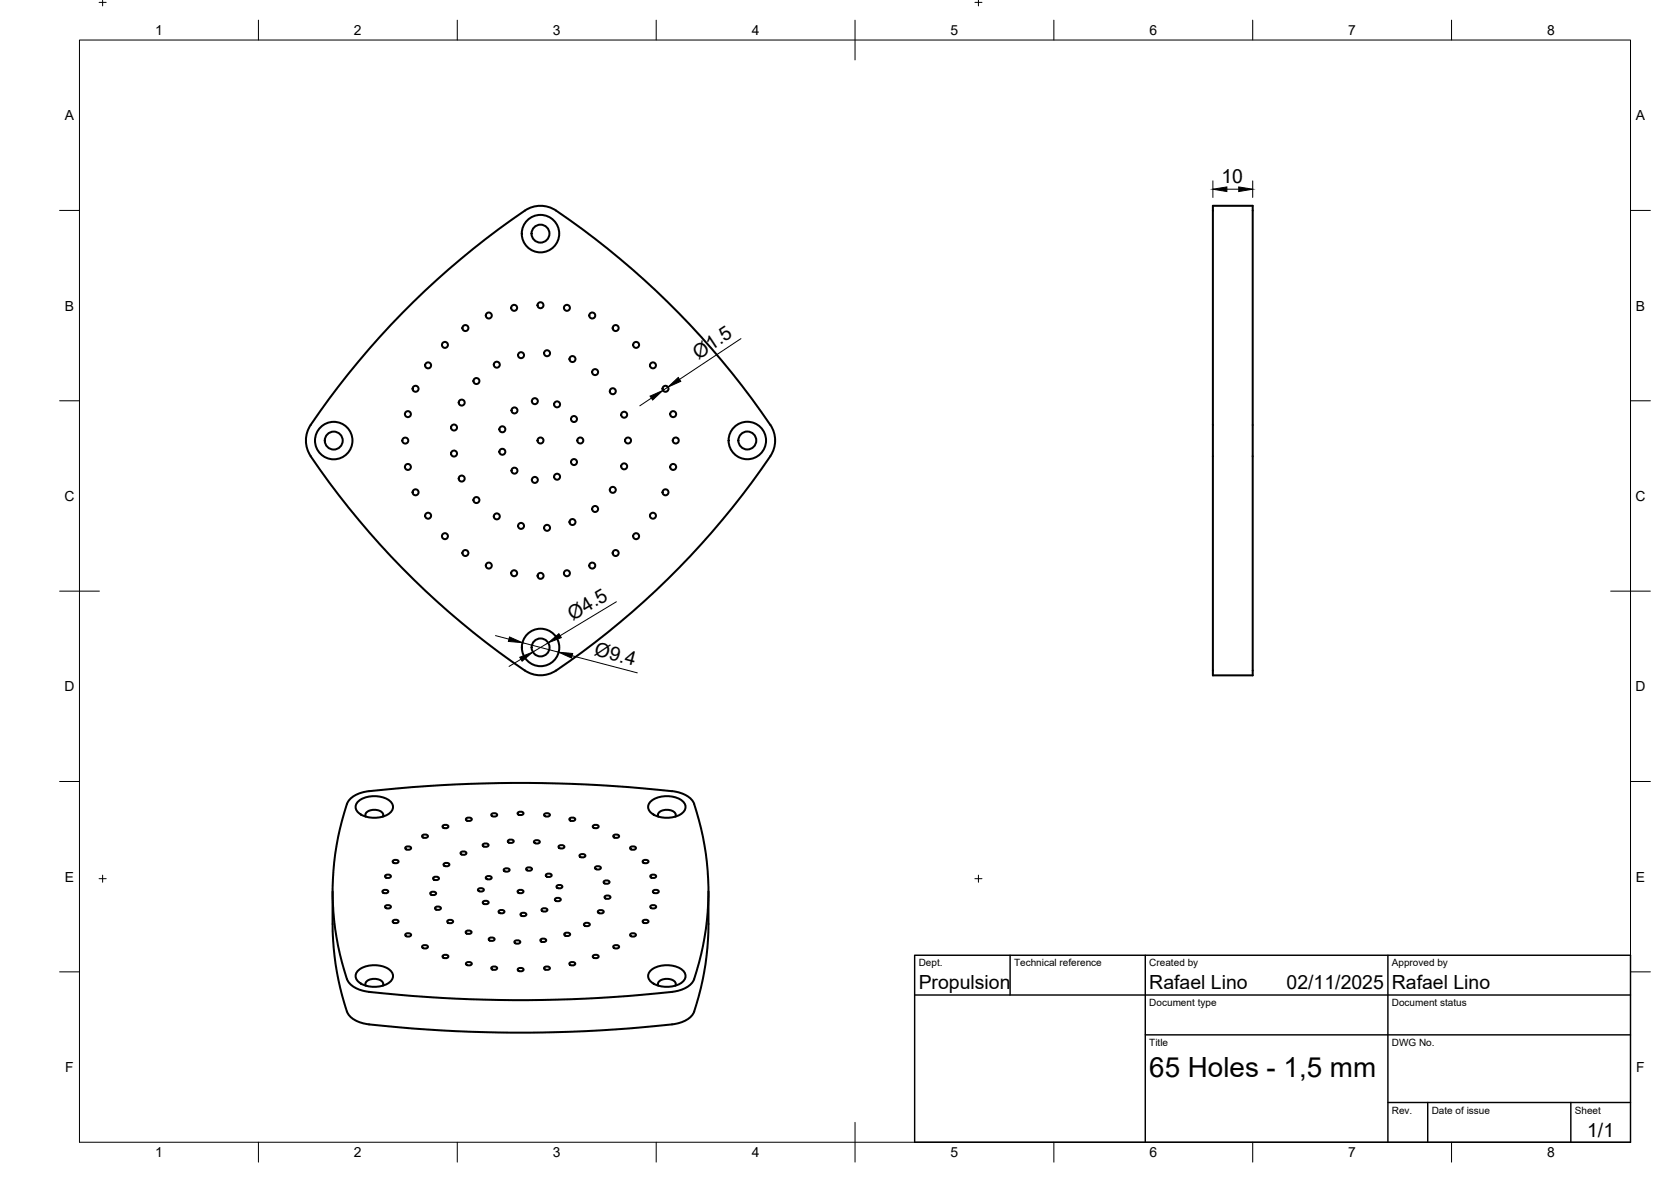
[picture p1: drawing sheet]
<svg xmlns="http://www.w3.org/2000/svg" width="420mm" height="297mm" viewBox="0 0 420 297" stroke-linecap="round" stroke-linejoin="round" font-family="sans-serif">
<!-- layer: Visible -->
<g fill="none" stroke="#000" stroke-width=".51">
<path d="M305 51.7h10v118h-10zM78.1 106.8a201.5 201.5 0 0 1 54.7-54.4 7 7 0 0 1 7 .5 203.2 203.2 0 0 1 53.9 53.9M78.1 106.8a7 7 0 0 0 0 7.8 202.3 202.3 0 0 0 53.9 53.9M193.7 106.8a7 7 0 0 1 0 7.8 202.9 202.9 0 0 1-53.9 53.9M132 168.5a7 7 0 0 0 7.8 0M87.9 200.9a7.8 7.8 0 0 1 4.9-2.1 347.2 347.2 0 0 1 77.2 .2 5.7 5.7 0 0 1 5.2 5.1 67.9 67.9 0 0 1-.9 42.5 6.9 6.9 0 0 1-5.3 2.7 345.2 345.2 0 0 1-77.2-.2 5.7 5.7 0 0 1-5.2-5.1 67.8 67.8 0 0 1 .9-42.6zM90.2 201.3a6.6 6.6 0 0 1 8.3 .5 1.98 1.98 0 0 1-1.1 2.9 6.8 6.8 0 0 1-7.6-.9 1.78 1.78 0 0 1 .4-2.5zM92 205.2a1.23 1.23 0 0 1 1.2-1.6 2.77 2.77 0 0 1 3.1 1v.6M97 219.9l.5-.1a.58 .58 0 0 1 .8 .5l-.8 .3a.58 .58 0 0 1-.7-.5zM98.9 216.2l.6-.1a.58 .58 0 0 1 .7 .5l-.7 .3a.58 .58 0 0 1-.8-.5zM102.1 212.8l.5-.1a.58 .58 0 0 1 .8 .5l-.8 .4a.58 .58 0 0 1-.7-.6zM106.3 209.8l.6-.1a.58 .58 0 0 1 .7 .5l-.7 .4a.58 .58 0 0 1-.8-.6z"/>
<path d="M111.5 207.4l.5-.1a.58 .58 0 0 1 .7 .5l-.7 .3a.58 .58 0 0 1-.7-.5zM111.7 217l.6-.2a.58 .58 0 0 1 .7 .6l-.7 .3a.58 .58 0 0 1-.8-.5zM116 214.1l.5-.1a.58 .58 0 0 1 .8 .5l-.8 .3a.58 .58 0 0 1-.7-.5zM117.4 205.6l.5-.1a.58 .58 0 0 1 .7 .5l-.7 .3a.58 .58 0 0 1-.7-.5zM121.6 212.1l.5-.2a.58 .58 0 0 1 .7 .6l-.7 .3a.58 .58 0 0 1-.7-.5zM123.7 204.5l.6-.1a.58 .58 0 0 1 .7 .5l-.7 .3a.58 .58 0 0 1-.8-.5zM126.9 218.3l.5-.1a.58 .58 0 0 1 .7 .5l-.7 .4a.58 .58 0 0 1-.7-.6zM127.9 211.1l.5-.1a.58 .58 0 0 1 .8 .5l-.8 .3a.58 .58 0 0 1-.7-.5zM130.4 204.1l.5-.1a.58 .58 0 0 1 .7 .5l-.7 .3a.58 .58 0 0 1-.7-.5zM132.5 218.1l.5-.1a.58 .58 0 0 1 .7 .5l-.7 .3a.58 .58 0 0 1-.7-.5zM134.5 211.3l.5-.2a.58 .58 0 0 1 .7 .6l-.7 .3a.58 .58 0 0 1-.7-.6zM137 204.5l.5-.1a.58 .58 0 0 1 .8 .5l-.8 .3a.58 .58 0 0 1-.7-.5z"/>
<path d="M137.4 219.7l.6-.2a.58 .58 0 0 1 .7 .6l-.7 .3a.58 .58 0 0 1-.8-.5zM140.6 212.5l.6-.1a.58 .58 0 0 1 .7 .5l-.7 .3a.58 .58 0 0 1-.8-.5zM143.4 205.6l.5-.1a.58 .58 0 0 1 .7 .5l-.7 .3a.58 .58 0 0 1-.7-.5zM145.9 214.7l.5-.1a.58 .58 0 0 1 .8 .6l-.8 .3a.58 .58 0 0 1-.7-.6zM149.3 207.4l.5-.1a.58 .58 0 0 1 .7 .5l-.7 .3a.58 .58 0 0 1-.7-.5zM149.8 217.8l.5-.1a.58 .58 0 0 1 .8 .5l-.8 .3a.58 .58 0 0 1-.7-.5zM154.4 209.8l.5-.1a.58 .58 0 0 1 .8 .5l-.8 .4a.58 .58 0 0 1-.7-.6zM158.6 212.8l.6-.1a.58 .58 0 0 1 .7 .5l-.7 .4a.58 .58 0 0 1-.8-.6zM161.8 216.2l.5-.1a.58 .58 0 0 1 .7 .5l-.7 .3a.58 .58 0 0 1-.7-.5zM163.7 219.9l.5-.1a.58 .58 0 0 1 .8 .5l-.8 .3a.58 .58 0 0 1-.7-.5zM163.7 201.3a6.6 6.6 0 0 1 8.3 .5 1.98 1.98 0 0 1-1 2.9 6.8 6.8 0 0 1-7.7-.9 1.78 1.78 0 0 1 .4-2.5zM165.5 205.2a1.23 1.23 0 0 1 1.3-1.6 2.77 2.77 0 0 1 3.1 1l-.1 .6"/>
<path d="M83.6 224.1a115.7 115.7 0 0 0 .3 14.1 64.9 64.9 0 0 0 3.6 16.6 6.9 6.9 0 0 0 5.3 2.6 345.4 345.4 0 0 0 77.2-.1 5.6 5.6 0 0 0 5.2-5.1 68.7 68.7 0 0 0 2.9-20v-8.1M96.4 223.7l.5-.1a.58 .58 0 0 1 .7 .6l-.7 .3a.58 .58 0 0 1-.7-.6zM97 227.6l.5-.2a.58 .58 0 0 1 .8 .6l-.8 .3a.58 .58 0 0 1-.7-.5zM98.9 231.3l.6-.2a.58 .58 0 0 1 .7 .6l-.7 .3a.58 .58 0 0 1-.8-.6zM102.1 234.6l.5-.1a.58 .58 0 0 1 .8 .6l-.8 .3a.58 .58 0 0 1-.7-.6zM106.3 237.6l.6-.1a.58 .58 0 0 1 .7 .5l-.7 .4a.58 .58 0 0 1-.8-.6zM108.4 224.2l.5-.1a.58 .58 0 0 1 .7 .5l-.7 .3a.58 .58 0 0 1-.7-.5zM109.1 220.4l.5-.1a.58 .58 0 0 1 .8 .6l-.8 .3a.58 .58 0 0 1-.7-.6zM109.6 227.9l.5-.1a.58 .58 0 0 1 .7 .5l-.7 .4a.58 .58 0 0 1-.7-.6zM112.7 231.3l.5-.2a.58 .58 0 0 1 .7 .6l-.7 .3a.58 .58 0 0 1-.7-.5zM117.3 234l.5-.2a.58 .58 0 0 1 .8 .6l-.8 .3a.58 .58 0 0 1-.7-.5zM120.4 223.3l.5-.1a.58 .58 0 0 1 .7 .5l-.7 .4a.58 .58 0 0 1-.7-.6z"/>
<path d="M121.6 226.5l.5-.1a.58 .58 0 0 1 .7 .5l-.7 .3a.58 .58 0 0 1-.7-.5zM122.4 220.3l.5-.2a.58 .58 0 0 1 .7 .6l-.7 .3a.58 .58 0 0 1-.7-.5zM123.1 235.7l.5-.1a.58 .58 0 0 1 .8 .5l-.8 .4a.58 .58 0 0 1-.7-.6zM125.6 228.8l.5-.1a.58 .58 0 0 1 .7 .5l-.7 .3a.58 .58 0 0 1-.7-.5zM129.5 236.4l.6-.1a.58 .58 0 0 1 .7 .5l-.7 .4a.58 .58 0 0 1-.7-.6zM130.4 223.7l.5-.1a.58 .58 0 0 1 .7 .6l-.7 .3a.58 .58 0 0 1-.7-.6zM131.1 229.5l.5-.1a.58 .58 0 0 1 .7 .5l-.7 .3a.58 .58 0 0 1-.7-.5zM136.1 236l.5-.1a.58 .58 0 0 1 .7 .5l-.7 .3a.58 .58 0 0 1-.7-.5zM136.4 228.4l.5-.2a.58 .58 0 0 1 .7 .6l-.7 .3a.58 .58 0 0 1-.7-.6zM139.7 225.7l.6-.1a.58 .58 0 0 1 .7 .6l-.7 .3a.58 .58 0 0 1-.8-.6zM140.1 222.5l.6-.1a.58 .58 0 0 1 .7 .5l-.7 .4a.58 .58 0 0 1-.8-.6zM142.1 234.5l.5-.1a.58 .58 0 0 1 .7 .5l-.7 .3a.58 .58 0 0 1-.7-.5z"/>
<path d="M147 232l.6-.1a.58 .58 0 0 1 .7 .5l-.7 .4a.58 .58 0 0 1-.8-.6zM150.5 228.8l.6-.1a.58 .58 0 0 1 .7 .5l-.7 .4a.58 .58 0 0 1-.8-.6zM152 221.4l.5-.2a.58 .58 0 0 1 .7 .6l-.7 .3a.58 .58 0 0 1-.7-.5zM152.2 225.2l.5-.2a.58 .58 0 0 1 .8 .6l-.8 .3a.58 .58 0 0 1-.7-.5zM154.4 237.6l.5-.1a.58 .58 0 0 1 .8 .5l-.8 .4a.58 .58 0 0 1-.7-.6zM158.6 234.6l.6-.1a.58 .58 0 0 1 .7 .6l-.7 .3a.58 .58 0 0 1-.8-.6zM161.8 231.3l.5-.2a.58 .58 0 0 1 .7 .6l-.7 .3a.58 .58 0 0 1-.7-.6zM163.7 227.6l.5-.2a.58 .58 0 0 1 .8 .6l-.8 .3a.58 .58 0 0 1-.7-.5zM164.4 223.7l.5-.1a.58 .58 0 0 1 .7 .6l-.7 .3a.58 .58 0 0 1-.7-.6zM90.2 243.8a6.6 6.6 0 0 1 8.3 .5 1.98 1.98 0 0 1-1.1 2.9 6.8 6.8 0 0 1-7.6-.9 1.78 1.78 0 0 1 .4-2.5zM92 247.7a1.23 1.23 0 0 1 1.2-1.6 2.77 2.77 0 0 1 3.1 1v.6M111.5 240.1l.5-.2a.58 .58 0 0 1 .7 .6l-.7 .3a.58 .58 0 0 1-.7-.5z"/>
<path d="M117.4 241.9l.5-.1a.58 .58 0 0 1 .7 .5l-.7 .3a.58 .58 0 0 1-.7-.5zM123.7 243l.6-.1a.58 .58 0 0 1 .7 .5l-.7 .3a.58 .58 0 0 1-.8-.5zM130.4 243.4l.5-.2a.58 .58 0 0 1 .7 .6l-.7 .3a.58 .58 0 0 1-.7-.5zM137 243l.5-.1a.58 .58 0 0 1 .8 .5l-.8 .3a.58 .58 0 0 1-.7-.5zM143.4 241.9l.5-.1a.58 .58 0 0 1 .7 .5l-.7 .3a.58 .58 0 0 1-.7-.5zM149.3 240.1l.5-.2a.58 .58 0 0 1 .7 .6l-.7 .3a.58 .58 0 0 1-.7-.5zM163.7 243.8a6.6 6.6 0 0 1 8.3 .5 1.98 1.98 0 0 1-1 2.9 6.8 6.8 0 0 1-7.7-.9 1.78 1.78 0 0 1 .4-2.5zM165.5 247.7a1.23 1.23 0 0 1 1.3-1.6 2.77 2.77 0 0 1 3.1 1l-.1 .6"/>
<circle cx="135.9" cy="58.7" r="2.25"/>
<circle cx="135.9" cy="58.7" r="4.7"/>
<circle cx="122.9" cy="79.3" r=".75"/>
<circle cx="129.3" cy="77.4" r=".75"/>
<circle cx="135.9" cy="76.7" r=".75"/>
<circle cx="142.5" cy="77.4" r=".75"/>
<circle cx="148.9" cy="79.3" r=".75"/>
<circle cx="104.5" cy="97.7" r=".75"/>
<circle cx="107.6" cy="91.8" r=".75"/>
<circle cx="111.9" cy="86.7" r=".75"/>
<circle cx="117" cy="82.4" r=".75"/>
<circle cx="119.8" cy="95.8" r=".75"/>
<circle cx="124.9" cy="91.6" r=".75"/>
<circle cx="131" cy="89.3" r=".75"/>
<circle cx="137.6" cy="88.8" r=".75"/>
<circle cx="143.9" cy="90.2" r=".75"/>
<circle cx="149.6" cy="93.5" r=".75"/>
<circle cx="154.1" cy="98.3" r=".75"/>
<circle cx="154.8" cy="82.4" r=".75"/>
<circle cx="159.9" cy="86.7" r=".75"/>
<circle cx="164.2" cy="91.8" r=".75"/>
<circle cx="167.3" cy="97.7" r=".75"/>
<circle cx="83.9" cy="110.7" r="2.25"/>
<circle cx="83.9" cy="110.7" r="4.7"/>
<circle cx="101.9" cy="110.7" r=".75"/>
<circle cx="102.6" cy="117.3" r=".75"/>
<circle cx="102.6" cy="104.1" r=".75"/>
<circle cx="114.2" cy="107.4" r=".75"/>
<circle cx="114.2" cy="114" r=".75"/>
<circle cx="116.1" cy="101.2" r=".75"/>
<circle cx="126.3" cy="113.5" r=".75"/>
<circle cx="126.3" cy="107.9" r=".75"/>
<circle cx="129.4" cy="118.3" r=".75"/>
<circle cx="129.4" cy="103.1" r=".75"/>
<circle cx="134.5" cy="100.8" r=".75"/>
<circle cx="135.9" cy="110.7" r=".75"/>
<circle cx="140.1" cy="119.8" r=".75"/>
<circle cx="140.1" cy="101.6" r=".75"/>
<circle cx="144.3" cy="105.3" r=".75"/>
<circle cx="144.3" cy="116.1" r=".75"/>
<circle cx="145.9" cy="110.7" r=".75"/>
<circle cx="156.9" cy="104.2" r=".75"/>
<circle cx="156.9" cy="117.2" r=".75"/>
<circle cx="157.9" cy="110.7" r=".75"/>
<circle cx="169.3" cy="104.1" r=".75"/>
<circle cx="169.3" cy="117.3" r=".75"/>
<circle cx="169.9" cy="110.7" r=".75"/>
<circle cx="187.9" cy="110.7" r="2.25"/>
<circle cx="187.9" cy="110.7" r="4.7"/>
<circle cx="104.5" cy="123.7" r=".75"/>
<circle cx="107.6" cy="129.6" r=".75"/>
<circle cx="111.9" cy="134.7" r=".75"/>
<circle cx="116.1" cy="120.3" r=".75"/>
<circle cx="117" cy="139" r=".75"/>
<circle cx="119.8" cy="125.7" r=".75"/>
<circle cx="124.9" cy="129.8" r=".75"/>
<circle cx="131" cy="132.2" r=".75"/>
<circle cx="134.5" cy="120.6" r=".75"/>
<circle cx="137.6" cy="132.6" r=".75"/>
<circle cx="143.9" cy="131.2" r=".75"/>
<circle cx="149.6" cy="127.9" r=".75"/>
<circle cx="154.1" cy="123.1" r=".75"/>
<circle cx="154.8" cy="139" r=".75"/>
<circle cx="159.9" cy="134.7" r=".75"/>
<circle cx="164.2" cy="129.6" r=".75"/>
<circle cx="167.3" cy="123.7" r=".75"/>
<circle cx="122.9" cy="142.1" r=".75"/>
<circle cx="129.3" cy="144.1" r=".75"/>
<circle cx="135.9" cy="144.7" r=".75"/>
<circle cx="142.5" cy="144.1" r=".75"/>
<circle cx="148.9" cy="142.1" r=".75"/>
<circle cx="135.9" cy="162.7" r="2.25"/>
<circle cx="135.9" cy="162.7" r="4.7"/>
</g>
<!-- layer: BORDER -->
<g fill="none" stroke="#000" stroke-width=".25">
<path d="M20 10.1h390v276.9h-390zM65 5.1v5M115 5.1v5M165 5.1v5M215 5.1v10M265 5.1v5M315 5.1v5M365 5.1v5M15 52.9h5M410 52.9h5M15 100.7h5M410 100.7h5"/>
<path d="M15 148.6h10M405 148.6h10M15 196.4h5M410 196.4h5M15 244.2h5M410 244.2h5M65 287v5M115 287v5M165 287v5M215 282.1v9.9M265 287v5M315 287v5"/>
<path d="M365 287v5"/>
</g>
<!-- layer: TITLEBLOCK -->
<path d="M230 240.1h180v46.9h-180zM230 250h180M254 240.1v9.9M288 240.1v46.9M349 240.1v46.9M288 260.1h122M349 277.1h61M359 277.1v9.9M395 277.1v9.9" fill="none" stroke="#000" stroke-width=".36"/>
<!-- layer: Smart Centers -->
<path d="M24.9 .6h1.8M25.8 .1v1.4M245.1 .6h1.8M246 .1v1.4M25.8 219.9v1.8M246 219.9v1.8M24.9 220.8h1.8M245.1 220.8h1.8" fill="none" stroke="#000" stroke-width=".25"/>
<!-- layer: FD_Dimensions -->
<path d="M305 45.5v4.1M308.5 47.5h3M315 45.5v4.1M167.9 97.3l-1.2 .8M186.3 85.1l-15.4 10.2M163.8 100l-2.9 2M124.6 159.7l3.4 .9M155 151.2l-14.2 8.6M131 165.7l-3 1.8M131.4 161.5l9.1 2.4M137.8 161.6l-3.8 2.3M143.8 164.8l16.4 4.3" fill="none" stroke="#000" stroke-width=".25"/>
<path d="M305 47.5l3.5-.5v1.1zM311.5 47l3.5 .5-3.5 .6zM163.4 99.6l3.3-1.5-2.6 2.4zM167.9 97.3l2.6-2.4 .7 .9zM137.8 161.6l2.7-2.4 .6 1zM128.1 160.1l3.3 1.4-3.6-.3zM130.7 165.2l3.3-1.3-2.7 2.3zM140.5 163.9l3.5 .3-.3 1.2z" fill="#000" stroke="#000" stroke-width=".25"/>
<text font-size="7" x="289" y="270.6">65 Holes - 1,5 mm</text>
<g font-size="4.9">
<text x="307.1" y="46.1">10</text>
<text x="175.6" y="90.3" transform="rotate(-34 175.6 90.3)">Ø1.5</text>
<text x="144.1" y="156" transform="rotate(-31 144.1 156)">Ø4.5</text>
<text x="149.2" y="164.6" transform="rotate(15 149.2 164.6)">Ø9.4</text>
<text x="231" y="248.5">Propulsion</text>
<text x="289" y="248.5">Rafael Lino</text>
<text x="323.5" y="248.5">02/11/2025</text>
<text x="350" y="248.5">Rafael Lino</text>
<text x="399.1" y="285.7">1/1</text>
</g>
<g font-size="3.5">
<text x="39" y="8.8">1</text>
<text x="89" y="8.8">2</text>
<text x="139" y="8.8">3</text>
<text x="189" y="8.8">4</text>
<text x="239" y="8.8">5</text>
<text x="289" y="8.8">6</text>
<text x="339" y="8.8">7</text>
<text x="389" y="8.8">8</text>
<text x="16.3" y="30.2">A</text>
<text x="411.3" y="30.2">A</text>
<text x="16.3" y="78">B</text>
<text x="411.3" y="78">B</text>
<text x="16.2" y="125.9">C</text>
<text x="411.2" y="125.9">C</text>
<text x="16.2" y="173.7">D</text>
<text x="411.2" y="173.7">D</text>
<text x="16.3" y="221.6">E</text>
<text x="411.3" y="221.6">E</text>
<text x="16.4" y="269.4">F</text>
<text x="411.4" y="269.4">F</text>
<text x="39" y="290.8">1</text>
<text x="89" y="290.8">2</text>
<text x="139" y="290.8">3</text>
<text x="189" y="290.8">4</text>
<text x="239" y="290.8">5</text>
<text x="289" y="290.8">6</text>
<text x="339" y="290.8">7</text>
<text x="389" y="290.8">8</text>
</g>
<g font-size="2.5">
<text x="231" y="242.9">Dept.</text>
<text x="255" y="242.9">Technical reference</text>
<text x="289" y="242.9">Created by</text>
<text x="350" y="242.9">Approved by</text>
<text x="289" y="252.8">Document type</text>
<text x="350" y="252.8">Document status</text>
<text x="289" y="262.9">Title</text>
<text x="350" y="262.9">DWG No.</text>
<text x="350" y="279.9">Rev.</text>
<text x="360" y="279.9">Date of issue</text>
<text x="396" y="279.9">Sheet</text>
</g>
</svg>
